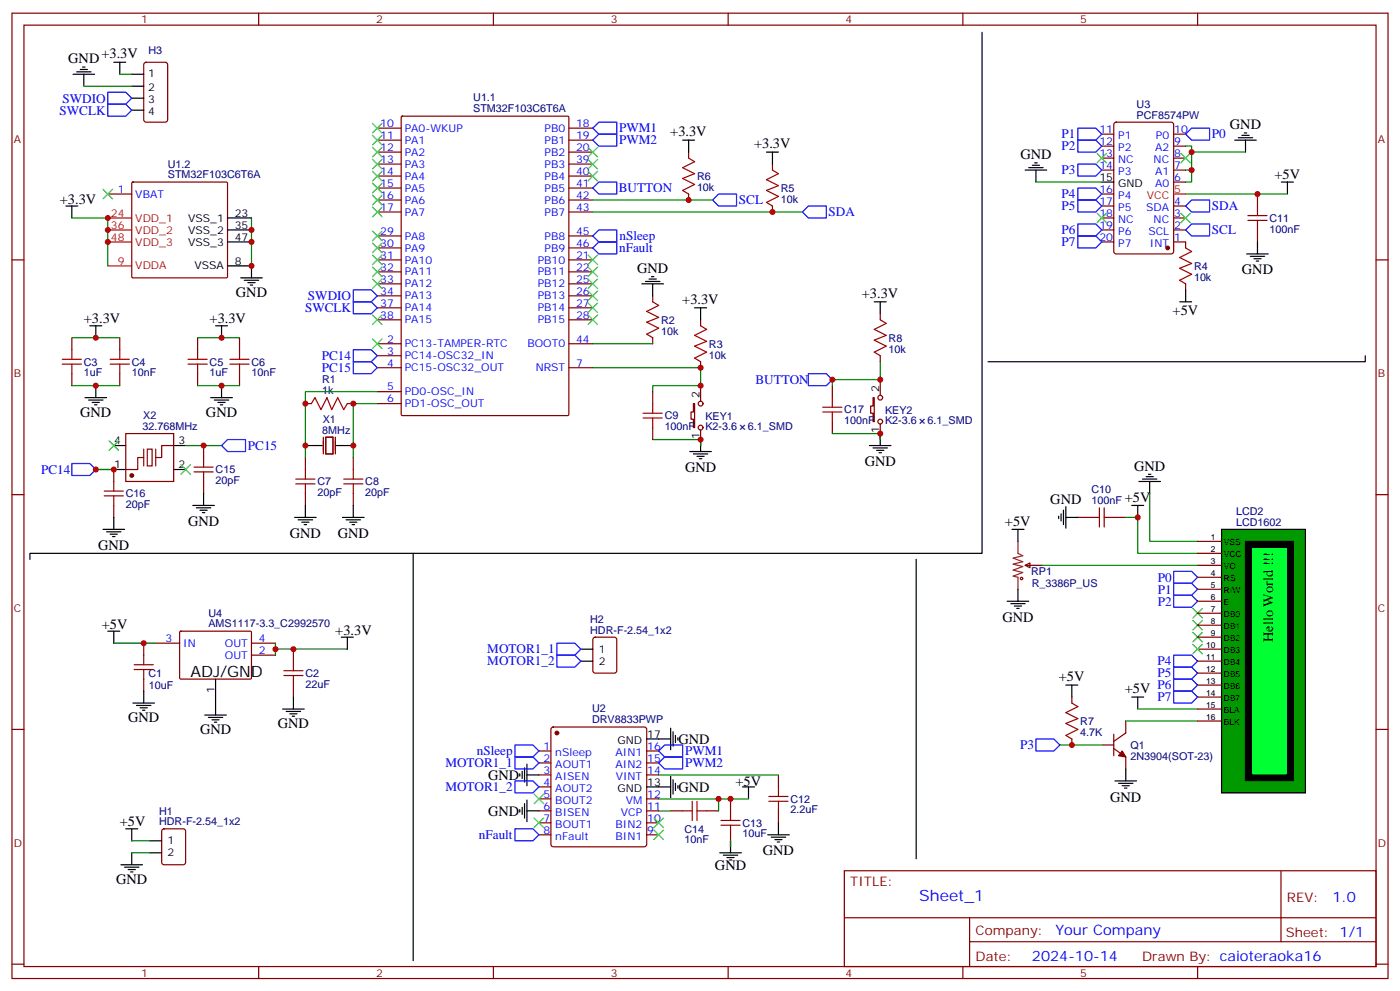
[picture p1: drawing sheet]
<svg xmlns="http://www.w3.org/2000/svg" width="412mm" height="292mm" viewBox="0 0 412 292" stroke-linecap="round" stroke-linejoin="round" font-family="sans-serif">
<g fill="none" stroke="#870000" stroke-width=".35">
<path d="M3.5 3.9h405.4v284.3h-405.4zM7.1 7.4h398.2v277.3h-398.2zM76.2 3.9v3.5M145.3 3.9v3.5M214.5 3.9v3.5M283.6 3.9v3.5M352.8 3.9v3.5M111.1 37.7h7.1M118.2 34.4l.3-.2h48.7l.3 .2 .1 87.7-.2 .3h-48.9l-.3-.2zM167.6 37.7h7M324.6 39.5h3.5M328.3 36.2l.5-.2h16.2l.7 .4v37.7l-.4 .6-16.5 .1-.7-.5v-37.6z"/>
<path d="M345.7 39.5h3.5M31.7 57.2h7.1M38.9 53.8l.3-.2 27.7 .1 .1 .3v27.7l-.3 .1h-27.7l-.2-.3zM111.1 41.3h7.1M111.1 44.8h7.1M111.1 48.3h7.1M111.1 51.9h7.1M111.1 55.4h7.1M111.1 58.9h7.1M167.6 41.3h7M167.6 44.8h7M167.6 48.3h7"/>
<path d="M167.6 51.9h7M167.6 55.4h7M167.6 58.9h7M202.8 44.8v1.8M202.8 57.2v1.7M227.5 48.3v1.8M324.6 50.1h3.5M324.6 46.6h3.5M324.6 43h3.5M324.6 57.2h3.5M345.7 53.6h3.5M345.7 50.1h3.5"/>
<path d="M345.7 46.6h3.5M345.7 43h3.5M370.4 57.2v3.5M3.5 76.6h3.6M111.1 76.6h7.1M111.1 62.4h7.1M111.1 69.5h7.1M111.1 73h7.1M167.6 76.6h7M167.6 62.4h7M167.6 69.5h7M167.6 73h7"/>
<path d="M227.5 60.7v1.7M324.6 71.3h3.5M324.6 67.7h3.5M324.6 64.2h3.5M324.6 60.7h3.5M345.7 71.3h3.5v1.7M345.7 67.7h3.5M345.7 64.2h3.5M345.7 60.7h3.5M370.4 67.7v3.6M405.3 76.6h3.6M21.2 99.5v3.5"/>
<path d="M35.3 99.5v3.5M58.2 99.5v3.5M70.6 99.5v3.5M111.1 80.1h7.1M111.1 83.6h7.1M111.1 87.1h7.1M111.1 90.7h7.1M111.1 94.2h7.1M167.6 80.1h7M167.6 83.6h7M167.6 87.1h7M167.6 90.7h7"/>
<path d="M167.6 94.2h7M192.3 87.1v1.8M192.3 99.5v1.7M206.4 94.2v1.8M349.2 83.6v1.8M21.2 110.1v3.5M35.3 110.1v3.5M58.2 110.1v3.5M70.6 110.1v3.5M90 118.9h1.7M102.3 118.9h1.8M111.1 101.2h7.1"/>
<path d="M111.1 104.8h7.1M111.1 108.3h7.1M111.1 115.4h7.1M111.1 118.9h7.1M167.6 101.2h7M167.6 108.3h7M192.3 115.4v3.5M204.3 118.9h.3v7h-.3v-2.4h-.7v-2.1h.7zM206.4 106.5v1.8M206.4 113.6v4.6M90 134.8v3.5M95.2 128.8v4.9"/>
<path d="M96 128.8h2.1v4.9h-2.1zM98.8 128.8v4.9M104.1 134.8v3.5M192.3 125.9v3.6M206.4 126.6v4.6M3.5 145.7h3.6M90 145.3v3.6M104.1 145.3v3.6M317.5 152.4h3.5M328.1 152.4h3.5M405.3 145.7h3.6M42.3 189.4v3.6"/>
<path d="M45.9 189.4h7M53 186.1l.3-.2 20.6 .1 .2 .3-.1 13.6-.3 .1h-20.6l-.2-.3zM74.1 189.4h7M74.1 193h7M86.4 191.2v3.5M3.5 214.8h3.6M42.3 200v3.6M86.4 201.8v3.5M162.5 214.3l.5-.2h26.8l.5 .2 .2 .5v33.9l-.2 .5-.5 .2h-26.8l-.5-.2-.2-.5v-33.9zM315.7 205.3v1.8M315.7 217.7v1.7M324.6 219.4h3.5"/>
<path d="M328.1 216.3v6.3M331.6 212.4v3.5l-3.5 2.5M405.3 214.8h3.6M158.7 221.2h3.6M158.7 224.7h3.6M158.7 228.2h3.6M158.7 231.8h3.6M158.7 235.3h3.6M158.7 238.8h3.6M190.5 221.2h3.5M190.5 224.7h3.5M190.5 228.2h3.5"/>
<path d="M190.5 235.3h3.5M190.5 238.8h3.5M328.1 220.5l3.5 2.5v3.5M158.7 242.4h3.6M158.7 245.9h3.6M190.5 242.4h3.5M190.5 245.9h3.5M248.7 256.5h156.6v28.2h-156.6zM377.3 256.5v20.9M248.7 270.3h156.5M285.6 277.4h119.6M285.6 270.3v14.1"/>
<path d="M3.5 284h3.6M76.2 284.7v3.5M145.3 284.7v3.5M214.5 284.7v3.5M283.6 284.7v3.5M352.8 284.7v3.5M405.3 284h3.6"/>
<circle cx="206.4" cy="118.9" r=".71"/>
<circle cx="206.4" cy="125.9" r=".71"/>
</g>
<g fill="#870000" stroke="#870000" stroke-width=".35">
<path d="M330.6 221.2l1 1.8-2.1-.4z"/>
<circle cx="164" cy="215.9" r=".53"/>
<circle cx="344" cy="73" r=".53"/>
</g>
<g fill="none" stroke="#000" stroke-width=".35">
<path d="M365.8 39.9h2.1M366.5 39.2h.7M201.1 41.3h3.5M202.8 41.3v3.5M225.8 44.8h3.5M227.5 44.8v3.5M302 50.1h6.3M303 49.4h4.3M304.1 48.7h2.1M304.8 48h.7M305.2 50.1v3.5M324.6 53.6h3.5"/>
<path d="M363.7 41.3h6.4M364.8 40.6h4.2M366.9 41.3v3.5M377.5 53.6h3.5M379.2 53.6v3.6M19.4 60.7h3.5M21.2 60.7v3.5M67 78.3h7.1v3.5M67 64.2h7.1M67 67.7h7.1M67 71.3h7.1M367.2 74.8h6.4"/>
<path d="M368.3 75.5h4.2M369.4 76.2h2.1M370.1 76.9h.7M370.4 71.3v3.5M26.5 96h3.5M28.2 96v3.5M63.5 96h3.5M65.3 96v3.5M70.9 81.8h6.4M72 82.6h4.2M73 83.3h2.1M73.7 84h.7"/>
<path d="M189.1 83.6h6.3M190.1 82.9h4.3M191.2 82.2h2.1M191.9 81.5h.7M192.3 83.6v3.5M204.6 90.7h3.5M206.4 90.7v3.5M347.5 88.9h3.5M349.2 85.4v3.5M25 117.1h6.4M26.1 117.8h4.2M27.2 118.5h2.1"/>
<path d="M27.9 119.2h.7M28.2 113.6v3.5M62.1 117.1h6.3M63.1 117.8h4.3M64.2 118.5h2.1M64.9 119.2h.7M65.3 113.6v3.5M90 131.2h4.9M99.1 131.2h5M203.2 133h6.3M204.3 133.7h4.2M205.3 134.4h2.1"/>
<path d="M206 135.1h.7M206.4 129.5v3.5M338.3 139.7h.7M86.8 152.4h6.3M87.8 153.1h4.3M88.9 153.8h2.1M89.6 154.5h.7M90 148.9v3.5M100.9 152.4h6.3M102 153.1h4.2M103 153.8h2.1M103.7 154.5h.7"/>
<path d="M104.1 148.9v3.5M311.9 152v.8M312.6 151.3v2.2M313.3 150.3v4.2M314 152.4h3.5M314 149.2v6.4M333.4 148.9h3.5M335.1 148.9v3.5M335.5 141.8h6.3M336.5 141.1h4.3M337.6 140.4h2.1M338.7 141.8v3.5"/>
<path d="M31.7 185.9h3.6M33.5 185.9v3.5M100.5 187.7h3.6M102.3 187.7v3.5M39.2 207.1h6.3M40.2 207.8h4.2M41.3 208.5h2.1M42 209.2h.7M42.3 203.6v3.5M60.3 210.6h6.4M61.4 211.3h4.2M62.4 212h2.2"/>
<path d="M63.1 212.7h.8M63.5 200v10.6M83.3 208.8h6.3M84.3 209.6h4.2M85.4 210.3h2.1M86.1 211h.7M86.4 205.3v3.5M190.5 217.7h7.1M197.6 214.5v6.3M198.3 215.5v4.3M199 216.6v2.1M199.7 217.3v.7"/>
<path d="M314 201.8h3.5M315.7 201.8v3.5M333.4 205.3h3.5M335.1 205.3v3.5M190.5 231.8h7.1M197.6 228.6v6.4M198.3 229.7v4.2M199 230.7v2.1M199.7 231.4v.7M328.4 230h6.4M329.5 230.7h4.2M330.6 231.4h2.1"/>
<path d="M331.3 232.1h.7M331.6 226.5v3.5"/>
</g>
<path d="M345.7 57.2h3.5M31.7 78.3h7.1M31.7 64.2h7.1M31.7 67.7h7.1M31.7 71.3h7.1" fill="none" stroke="#f00" stroke-width=".35"/>
<g fill="none" stroke="#008700" stroke-width=".35">
<path d="M174.6 58.9h35.3M305.2 53.6h19.4M349.2 43h1.8v10.6h-1.8M349.2 57.2h30M349.2 50.1h1.8M351 44.8h15.9M21.2 64.2h10.5v14.1M74.1 64.2v14.1M174.6 62.4h61.8M21.2 99.5h14.1M58.2 99.5h12.4M21.2 113.6h14.1"/>
<path d="M58.2 113.6h12.4M111.1 115.4h-21.1v19.4M111.1 118.9h-7v15.9M174.6 108.3h31.8v5.3h-14.1v1.8M174.6 101.2h17.7M192.3 129.5h14.1v1.7M331.6 152.4h3.5v10.6h17.7M338.7 145.3v14.2h14.1M33.5 189.4h12.4M81.1 189.4v1.8M102.3 191.2h-21.2v1.8M312.2 219.4h12.4"/>
<path d="M331.6 212.4h21.2M335.1 208.8h17.7"/>
</g>
<g fill="none" stroke="#a10000" stroke-width=".35">
<path d="M202.8 46.6l1.8 1-3.5 1.8 3.5 1.8-3.5 1.4 3.5 1.7-3.5 1.8 1.7 1.1M227.5 50.1l1.8 1.1-3.5 1.7 3.5 1.8-3.5 1.4 3.5 1.8-3.5 1.7 1.7 1.1M349.2 73l1.8 1.1-3.5 1.7 3.5 1.8-3.5 1.4 3.5 1.8-3.5 1.8 1.7 1M367.6 63.5h5.6M367.6 64.9h5.6M370.4 60.7v2.8M370.4 64.9v2.8M192.3 88.9l1.7 1.1-3.5 1.7 3.5 1.8-3.5 1.4 3.5 1.8-3.5 1.7 1.8 1.1M206.4 96l1.7 1-3.5 1.8 3.5 1.7-3.5 1.5 3.5 1.7-3.5 1.8 1.8 1M18.3 107.2h5.7M18.3 105.8h5.7M21.2 103v2.8"/>
<path d="M21.2 107.2v2.9M32.5 107.2h5.6M32.5 105.8h5.6M35.3 103v2.8M35.3 107.2v2.9M55.4 107.2h5.6M55.4 105.8h5.6M58.2 103v2.8M58.2 107.2v2.9M67.7 107.2h5.7M67.7 105.8h5.7M70.6 103v2.8"/>
<path d="M70.6 107.2v2.9M91.7 118.9l1.1-1.8 1.7 3.6 1.8-3.6 1.4 3.6 1.8-3.6 1.7 3.6 1.1-1.8M192.3 118.9v2.8M90 138.3v2.8M104.1 138.3v2.8M189.4 123.1h5.7M189.4 121.7h5.7M192.3 123.1v2.8M87.1 142.5h5.7M87.1 141.1h5.7M90 142.5v2.8M101.2 142.5h5.7"/>
<path d="M101.2 141.1h5.7M104.1 142.5v2.8M321 152.4h2.8M323.8 149.6v5.6M325.3 149.6v5.6M325.3 152.4h2.8M39.5 197.2h5.7M39.5 195.8h5.7M42.3 193v2.8M42.3 197.2v2.8M83.6 199h5.7M83.6 197.6h5.7"/>
<path d="M86.4 194.7v2.9M86.4 199v2.8M315.7 207.1l1.8 1-3.5 1.8 3.5 1.8-3.5 1.4 3.5 1.7-3.5 1.8 1.7 1.1"/>
</g>
<g fill="none" stroke="#3c3" stroke-width=".35">
<path d="M30.3 55.7l2.9 2.9M33.2 55.7l-2.9 2.9M323.1 45.2l2.9 2.8M326 45.2l-2.9 2.8M347.8 45.2l2.9 2.8M350.7 45.2l-2.9 2.8M323.1 62.8l2.9 2.8M326 62.8l-2.9 2.8M347.8 62.8l2.9 2.8M350.7 62.8l-2.9 2.8M109.7 99.8l2.8 2.9M112.5 99.8l-2.8 2.9"/>
<path d="M351.4 179.2l2.8 2.8M354.2 179.2l-2.8 2.8M351.4 182.7l2.8 2.9M351.4 186.3l2.8 2.8M354.2 182.7l-2.8 2.9M354.2 186.3l-2.8 2.8"/>
</g>
<g fill="none" stroke="#00f" stroke-width=".35">
<path d="M317.5 37.7h5.3l1.8 1.8-1.8 1.8h-5.3zM349.2 39.5l1.8-1.8h5.3v3.6h-5.3zM211.7 57.2h5.3v3.5h-5.3l-1.8-1.8zM317.5 58.9h5.3l1.8 1.8-1.8 1.7h-5.3zM317.5 55.4h5.3l1.8 1.8-1.8 1.7h-5.3zM317.5 41.3h5.3l1.8 1.7-1.8 1.8h-5.3zM317.5 48.3h5.3l1.8 1.8-1.8 1.8h-5.3zM236.4 62.4l1.7-1.7h5.3v3.5h-5.3zM317.5 69.5h5.3l1.8 1.8-1.8 1.7h-5.3zM317.5 66h5.3l1.8 1.7-1.8 1.8h-5.3zM349.2 60.7l1.8-1.8h5.3v3.5h-5.3zM349.2 67.7l1.8-1.7h5.3v3.5h-5.3z"/>
<path d="M345.7 175.3h5.3l1.8 1.8-1.8 1.8h-5.3zM345.7 171.8h5.3l1.8 1.8-1.8 1.7h-5.3zM345.7 168.3h5.3l1.8 1.7-1.8 1.8h-5.3zM345.7 196.5h5.3l1.8 1.8-1.8 1.7h-5.3zM345.7 193h5.3l1.8 1.7-1.8 1.8h-5.3zM305.2 217.7h5.2l1.8 1.7-1.8 1.8h-5.2zM345.7 200h5.3l1.8 1.8-1.8 1.8h-5.3zM345.7 203.6h5.3l1.8 1.7-1.8 1.8h-5.3z"/>
</g>
<path d="M359.8 155.9h24.7v77.6h-24.7z" fill="#090" stroke="#000" stroke-width=".35"/>
<g fill="none" stroke="#870000" stroke-width=".35">
<path d="M352.8 159.5h7M352.8 163h7M352.8 166.5h7M352.8 170h7M352.8 173.6h7M352.8 177.1h7M352.8 180.6h7M352.8 184.2h7M352.8 187.7h7M352.8 191.2h7M352.8 194.7h7M352.8 198.3h7"/>
<path d="M352.8 201.8h7M352.8 205.3h7M352.8 208.8h7M352.8 212.4h7"/>
</g>
<path d="M366.9 159.5h14.1v70.5h-14.1z" fill="#000" stroke="#000" stroke-width=".35"/>
<path d="M368.7 161.2h10.5v67h-10.5z" fill="none" stroke="#000" stroke-width=".35"/>
<path d="M368.7 161.2h10.5v67h-10.5z" fill="#0f3" stroke="#000" stroke-width=".35"/>
<g fill="none" stroke="#870000" stroke-width=".35">
<path d="M42.6 18.6l.4-.3h5.7l.6 .5 .1 16.5-.5 .6-5.9 .1-.6-.5-.1-16.4zM259.3 92.4v1.8M245.2 113.6v3.5M257.2 117.1h.3v7.1h-.3v-2.5h-.7v-2.1h.7zM259.3 104.8v1.7M259.3 111.8v4.6M33.5 138.3v3.5M37 127.7h14.2v14.1h-14.2zM42.3 134.8h-1.7v3.5h-3.6M43.4 132.3h1.4v4.9h-1.4zM51.2 131.2h-3.6v3.6h-1.7M60 131.2v3.6"/>
<path d="M245.2 124.2v3.5M259.3 124.9v4.6M33.5 148.9v3.5M60 141.8v3.5M302 166.5l1.4-.7v1.4zM302 166.5h4.9M174.9 187.9l.4-.2h5.7l.6 .4 .1 9.5-.5 .6-5.9 .1-.6-.5-.1-9.4zM197.6 238.8h3.5M208.1 238.8h3.6M215.2 235.3v3.5M229.3 228.2v3.6M229.3 238.8v3.6"/>
<path d="M47.9 244.3l.4-.2h5.7l.6 .5 .1 9.4-.5 .7h-5.9l-.6-.5-.1-9.4zM215.2 245.9v3.5"/>
<circle cx="259.3" cy="117.1" r=".71"/>
<circle cx="259.3" cy="124.2" r=".71"/>
</g>
<g fill="none" stroke="#a10000" stroke-width=".35">
<path d="M259.3 94.2l1.8 1.1-3.6 1.7 3.6 1.8-3.6 1.4 3.6 1.8-3.6 1.7 1.8 1.1M242.4 119.9h5.6M245.2 117.1v2.8M57.1 139h5.7M57.1 137.6h5.7M60 134.8v2.8M60 139v2.8M242.4 121.4h5.6M245.2 121.4v2.8M30.7 146.1h5.6M30.7 144.6h5.6M33.5 141.8v2.8"/>
<path d="M33.5 146.1v2.8M201.1 238.8h2.8M203.9 236v5.7M205.3 236v5.7M205.3 238.8h2.8M215.2 238.8v2.9M226.5 236h5.6M226.5 234.6h5.6M229.3 231.8v2.8M229.3 236v2.8M212.4 243.1h5.6M212.4 241.7h5.6"/>
<path d="M215.2 243.1v2.8"/>
<circle cx="300.9" cy="170.4" r=".35"/>
</g>
<path d="M299.9 159.5v3.5l1.4 .7-2.9 .7 2.9 1.1-2.9 .7 2.9 .7-2.9 1 2.9 .7-2.9 1.1 1.5 .3v3.6" fill="none" stroke="#8c2424" stroke-width=".35"/>
<g fill="none" stroke="#008700" stroke-width=".35">
<path d="M24.7 25.4h14.1M35.3 21.9h3.5M259.3 106.5v5.3h-14.1v1.8M28.2 138.3h5.3M54.7 131.2h10.6M245.2 127.7h14.1v1.8M306.9 166.5h45.9M194 228.2h35.3M194 235.3h26.5M194 238.8h3.6M211.7 235.3v3.5M38.8 247.7h5.3"/>
<path d="M38.8 251.2h5.3M215.2 247.7v1.7"/>
</g>
<g fill="none" stroke="#000" stroke-width=".35">
<path d="M24.3 19.8h.7M33.5 18.3h3.5M35.3 18.3v3.6M289.3 9.5v153.5h-280.5v1.7M21.5 21.9h6.4M22.6 21.2h4.2M23.6 20.5h2.2M24.7 21.9v3.5M38.8 21.9h3.5M38.8 25.4h3.5M38.8 28.9h3.5M38.8 32.5h3.5"/>
<path d="M257.5 88.9h3.6M259.3 88.9v3.5M33.5 138.3h3.5M33.5 131.2h3.5M51.2 138.3h3.5M51.2 131.2h3.5M256.1 131.2h6.4M257.2 131.9h4.2M258.2 132.6h2.1M258.9 133.4h.7M259.3 127.7v3.5M30.3 155.9h6.4"/>
<path d="M31.4 156.6h4.2M32.5 157.3h2.1M33.2 158h.7M33.5 152.4v3.5M56.8 148.9h6.3M57.9 149.6h4.2M58.9 150.3h2.1M59.6 151h.7M60 145.3v3.6M298.1 155.9h3.5M299.9 155.9v3.6M296.7 177.1h6.3"/>
<path d="M297.7 177.8h4.3M298.8 178.5h2.1M299.5 179.2h.7M299.9 173.6v3.5M171.1 191.2h3.5M171.1 194.7h3.5M153.1 227.9v.7M153.1 238.5v.7M153.8 227.2v2.1M153.8 237.8v2.1M154.5 226.1v4.3M154.5 236.7v4.2"/>
<path d="M155.2 228.2h3.5M155.2 225.1v6.3M155.2 235.7v6.3M155.2 238.8h3.5M218.7 231.8h3.5M220.5 231.8v3.5M35.6 254.7h6.4M36.7 255.4h4.2M37 244.1h3.6M37.7 256.1h2.2M38.5 256.8h.7M38.8 244.1v3.6"/>
<path d="M38.8 251.2v3.5M44.1 251.2h3.5M44.1 247.7h3.5M212 251.2h6.4M213.1 251.9h4.2M214.1 252.6h2.2M214.8 253.3h.7M215.2 247.7v3.5M226.1 245.9h6.4M227.2 246.6h4.2M228.2 247.3h2.2M229 248h.7"/>
<path d="M229.3 242.4v3.5"/>
</g>
<g fill="none" stroke="#00f" stroke-width=".35">
<path d="M31.7 27.2h5.3l1.8 1.7-1.8 1.8h-5.3zM31.7 30.7h5.3l1.8 1.8-1.8 1.7h-5.3zM174.6 37.7l1.8-1.7h5.3v3.5h-5.3zM174.6 41.3l1.8-1.8h5.3v3.5h-5.3zM174.6 55.4l1.8-1.8h5.3v3.6h-5.3zM174.6 69.5l1.8-1.8h5.3v3.6h-5.3zM174.6 73l1.8-1.7h5.3v3.5h-5.3zM104.1 85.4h5.3l1.7 1.7-1.7 1.8h-5.3zM104.1 88.9h5.3l1.7 1.8-1.7 1.7h-5.3zM104.1 103h5.3l1.7 1.8-1.7 1.7h-5.3zM104.1 106.5h5.3l1.7 1.8-1.7 1.8h-5.3zM238.1 110.1h5.3l1.8 1.7-1.8 1.8h-5.3z"/>
<path d="M21.2 136.5h5.3l1.7 1.8-1.7 1.8h-5.3zM65.3 131.2l1.7-1.7h5.3v3.5h-5.3zM164 189.4h5.3l1.8 1.8-1.8 1.8h-5.3zM164 193h5.3l1.8 1.7-1.8 1.8h-5.3zM151.7 219.4h5.3l1.7 1.8-1.7 1.8h-5.3zM151.7 223h5.3l1.7 1.7-1.7 1.8h-5.3zM151.7 230h5.3l1.7 1.8-1.7 1.7h-5.3zM194 221.2l1.8-1.8h5.3v3.6h-5.3zM194 224.7l1.8-1.7h5.3v3.5h-5.3zM151.7 244.1h5.3l1.7 1.8-1.7 1.8h-5.3z"/>
</g>
<g fill="none" stroke="#3c3" stroke-width=".35">
<path d="M109.7 36.3l2.8 2.9M109.7 39.9l2.8 2.8M112.5 36.3l-2.8 2.9M112.5 39.9l-2.8 2.8M109.7 43.4l2.8 2.8M109.7 46.9l2.8 2.8M109.7 50.4l2.8 2.9M109.7 57.5l2.8 2.8M109.7 54l2.8 2.8M112.5 43.4l-2.8 2.8M112.5 46.9l-2.8 2.8M112.5 50.4l-2.8 2.9"/>
<path d="M112.5 57.5l-2.8 2.8M112.5 54l-2.8 2.8M173.2 43.4l2.8 2.8M173.2 46.9l2.8 2.8M173.2 50.4l2.8 2.9M176 43.4l-2.8 2.8M176 46.9l-2.8 2.8M176 50.4l-2.8 2.9M109.7 78.7l2.8 2.8M109.7 75.1l2.8 2.9M109.7 68.1l2.8 2.8M109.7 71.6l2.8 2.8"/>
<path d="M109.7 61l2.8 2.9M112.5 78.7l-2.8 2.8M112.5 75.1l-2.8 2.9M112.5 68.1l-2.8 2.8M112.5 71.6l-2.8 2.8M112.5 61l-2.8 2.9M173.2 75.1l2.8 2.9M173.2 78.7l2.8 2.8M176 75.1l-2.8 2.9M176 78.7l-2.8 2.8M109.7 92.8l2.8 2.8M109.7 82.2l2.8 2.8"/>
<path d="M112.5 92.8l-2.8 2.8M112.5 82.2l-2.8 2.8M173.2 82.2l2.8 2.8M173.2 85.7l2.8 2.8M173.2 89.3l2.8 2.8M173.2 92.8l2.8 2.8M176 82.2l-2.8 2.8M176 85.7l-2.8 2.8M176 89.3l-2.8 2.8M176 92.8l-2.8 2.8M32.1 129.8l2.8 2.8M34.9 129.8l-2.8 2.8"/>
<path d="M53.3 136.9l2.8 2.8M56.1 136.9l-2.8 2.8M351.4 189.8l2.8 2.8M354.2 189.8l-2.8 2.8M157.3 233.9l2.9 2.8M160.2 233.9l-2.9 2.8M157.3 240.9l2.9 2.9M160.2 240.9l-2.9 2.9M192.6 240.9l2.8 2.9M192.6 244.5l2.8 2.8M195.4 240.9l-2.8 2.9M195.4 244.5l-2.8 2.8"/>
</g>
<circle cx="38.8" cy="140.1" r=".53" fill="#870000" stroke="#870000" stroke-width=".35"/>
<path d="M42.3 132.3v4.9M45.9 132.3v4.9" fill="none" stroke="#871200" stroke-width=".35"/>
<g fill="#c00">
<circle cx="74.1" cy="78.3" r=".88"/>
<circle cx="74.1" cy="67.7" r=".88"/>
<circle cx="74.1" cy="71.3" r=".88"/>
<circle cx="81.1" cy="191.2" r=".88"/>
<circle cx="86.4" cy="191.2" r=".88"/>
<circle cx="42.3" cy="189.4" r=".88"/>
<circle cx="31.8" cy="64.2" r=".88"/>
<circle cx="31.8" cy="67.7" r=".88"/>
<circle cx="31.8" cy="71.3" r=".88"/>
<circle cx="65.3" cy="113.6" r=".88"/>
<circle cx="28.2" cy="113.6" r=".88"/>
<circle cx="28.2" cy="99.5" r=".88"/>
<circle cx="65.3" cy="99.5" r=".88"/>
<circle cx="90" cy="131.2" r=".88"/>
<circle cx="104.1" cy="131.2" r=".88"/>
<circle cx="104.1" cy="118.9" r=".88"/>
<circle cx="90" cy="118.9" r=".88"/>
<circle cx="206.4" cy="108.3" r=".88"/>
<circle cx="206.4" cy="129.5" r=".88"/>
<circle cx="351" cy="50.1" r=".88"/>
<circle cx="351" cy="44.8" r=".88"/>
<circle cx="202.8" cy="58.9" r=".88"/>
<circle cx="227.5" cy="62.4" r=".88"/>
<circle cx="335.1" cy="152.4" r=".88"/>
<circle cx="370.4" cy="57.1" r=".88"/>
<circle cx="315.7" cy="219.4" r=".88"/>
<circle cx="215.2" cy="235.3" r=".88"/>
<circle cx="211.7" cy="235.3" r=".88"/>
<circle cx="33.5" cy="138.3" r=".88"/>
<circle cx="28.2" cy="138.3" r=".88"/>
<circle cx="60" cy="131.2" r=".88"/>
<circle cx="259.3" cy="127.7" r=".88"/>
<circle cx="259.3" cy="111.8" r=".88"/>
<circle cx="245.2" cy="111.8" r=".88"/>
<circle cx="206.4" cy="113.6" r=".88"/>
</g>
<path d="M402.2 104.8v1.7h-111.2M121.7 163v119.9M269.9 164.7v88.2" fill="none" stroke="#000" stroke-width=".35"/>
<text font-size="4.6" x="56.1" y="199.3">ADJ/GND</text>
<text font-size="4.6" fill="#00f" x="270.8" y="265.5">Sheet_1</text>
<g font-size="4.2">
<text x="29.9" y="17.2">+3.3V</text>
<text x="20.1" y="18.6">GND</text>
<text x="197.4" y="40.2">+3.3V</text>
<text x="362.3" y="38.1">GND</text>
<text x="222.1" y="43.7">+3.3V</text>
<text x="300.6" y="47">GND</text>
<text x="375.4" y="52.6">+5V</text>
<text x="17.6" y="60">+3.3V</text>
<text x="187.7" y="80.4">GND</text>
<text x="365.8" y="80.8">GND</text>
<text x="69.5" y="87.5">GND</text>
<text x="201" y="89.5">+3.3V</text>
<text x="253.9" y="87.8">+3.3V</text>
<text x="24.7" y="95.3">+3.3V</text>
<text x="61.7" y="95.3">+3.3V</text>
<text x="345.4" y="92.8">+5V</text>
<text x="23.6" y="122.8">GND</text>
<text x="60.7" y="122.8">GND</text>
<text x="254.7" y="137.4">GND</text>
<text x="201.8" y="139.1">GND</text>
<text x="334.1" y="138.6">GND</text>
<text x="309.4" y="148.6">GND</text>
<text x="331.3" y="147.8">+5V</text>
<text x="55.4" y="155">GND</text>
<text x="296" y="154.8">+5V</text>
<text x="85.4" y="158.5">GND</text>
<text x="99.5" y="158.5">GND</text>
<text x="28.9" y="162">GND</text>
<text x="30" y="185.2">+5V</text>
<text x="295.3" y="183.2">GND</text>
<text x="98.8" y="187">+3.3V</text>
<text x="375" y="189.1" transform="rotate(-90 375 189.1)">Hello World !!!</text>
<text x="311.9" y="200.7">+5V</text>
<text x="331.4" y="204.2">+5V</text>
<text x="37.7" y="212.7">GND</text>
<text x="81.8" y="214.5">GND</text>
<text x="58.9" y="216.3">GND</text>
<text x="199.8" y="219.1">GND</text>
<text x="143.8" y="229.7">GND</text>
<text x="199.8" y="233.3">GND</text>
<text x="216.7" y="231.4">+5V</text>
<text x="327" y="236.1">GND</text>
<text x="35.3" y="243.4">+5V</text>
<text x="143.8" y="240.3">GND</text>
<text x="224.7" y="251.9">GND</text>
<text x="210.6" y="256.1">GND</text>
<text x="34.2" y="260.4">GND</text>
</g>
<g font-size="4.2" fill="#00f">
<text x="392.5" y="265.7">1.0</text>
<text x="310.9" y="275.3">Your Company</text>
<text x="304" y="283.1">2024-10-14</text>
</g>
<g font-size="3.9" fill="#00f">
<text x="17.5" y="33.7">SWCLK</text>
<text x="18.4" y="30.2">SWDIO</text>
<text x="182.4" y="39">PWM1</text>
<text x="312.7" y="40.8">P1</text>
<text x="357" y="40.8">P0</text>
<text x="182.4" y="42.5">PWM2</text>
<text x="312.7" y="44.3">P2</text>
<text x="312.7" y="51.4">P3</text>
<text x="182.3" y="56.7">BUTTON</text>
<text x="312.7" y="58.4">P4</text>
<text x="217.7" y="60.2">SCL</text>
<text x="244.1" y="63.7">SDA</text>
<text x="312.7" y="61.9">P5</text>
<text x="357" y="62">SDA</text>
<text x="182.5" y="70.8">nSleep</text>
<text x="312.7" y="69">P6</text>
<text x="357" y="69">SCL</text>
<text x="182.4" y="74.3">nFault</text>
<text x="312.7" y="72.5">P7</text>
<text x="90.7" y="88.4">SWDIO</text>
<text x="89.9" y="91.9">SWCLK</text>
<text x="94.8" y="106">PC14</text>
<text x="94.8" y="109.6">PC15</text>
<text x="222.5" y="113.1">BUTTON</text>
<text x="73" y="132.5">PC15</text>
<text x="12.1" y="139.6">PC14</text>
<text x="341" y="171.3">P0</text>
<text x="341" y="178.3">P2</text>
<text x="341" y="174.8">P1</text>
<text x="143.5" y="192.5">MOTOR1_1</text>
<text x="143.5" y="196">MOTOR1_2</text>
<text x="340.9" y="196">P4</text>
<text x="340.9" y="199.5">P5</text>
<text x="340.9" y="203">P6</text>
<text x="340.9" y="206.6">P7</text>
<text x="300.5" y="220.7">P3</text>
<text x="131.2" y="226">MOTOR1_1</text>
<text x="140.5" y="222.4">nSleep</text>
<text x="201.8" y="222.5">PWM1</text>
<text x="201.8" y="226">PWM2</text>
<text x="131.2" y="233">MOTOR1_2</text>
<text x="141.1" y="247.1">nFault</text>
</g>
<g font-size="3.9" fill="#800">
<text x="250.5" y="261.1">TITLE:</text>
<text x="379.1" y="265.7">REV:</text>
<text x="287.4" y="275.3">Company:</text>
<text x="378.7" y="275.9">Sheet: 1/1</text>
<text x="287.4" y="282.9">Date:</text>
<text x="336.4" y="283">Drawn By: caioteraoka16</text>
</g>
<g font-size="3.2" fill="#800">
<text x="41.6" y="6.9">1</text>
<text x="110.8" y="6.9">2</text>
<text x="179.9" y="6.9">3</text>
<text x="249.1" y="6.9">4</text>
<text x="318.2" y="6.9">5</text>
<text x="4.1" y="42">A</text>
<text x="405.9" y="42">A</text>
<text x="4.1" y="111.1">B</text>
<text x="405.9" y="111.1">B</text>
<text x="4.1" y="180.3">C</text>
<text x="405.9" y="180.3">C</text>
<text x="4.1" y="249.4">D</text>
<text x="405.9" y="249.4">D</text>
<text x="41.6" y="287.7">1</text>
<text x="110.8" y="287.7">2</text>
<text x="179.9" y="287.7">3</text>
<text x="249.1" y="287.7">4</text>
<text x="318.2" y="287.7">5</text>
</g>
<g font-size="3.2" fill="#000080">
<text x="43.8" y="16">H3</text>
<text x="139.4" y="29.7">U1.1</text>
<text x="139.4" y="32.9">STM32F103C6T6A</text>
<text x="334.8" y="34.9">PCF8574PW</text>
<text x="334.8" y="31.8">U3</text>
<text x="49.4" y="52.5">STM32F103C6T6A</text>
<text x="49.4" y="49.4">U1.2</text>
<text x="205.3" y="53">R6</text>
<text x="205.3" y="56.2">10k</text>
<text x="230" y="59.7">10k</text>
<text x="230" y="56.5">R5</text>
<text x="373.9" y="65.3">C11</text>
<text x="373.9" y="68.5">100nF</text>
<text x="351.7" y="82.7">10k</text>
<text x="351.7" y="79.5">R4</text>
<text x="194.7" y="95.3">R2</text>
<text x="194.7" y="98.5">10k</text>
<text x="261.8" y="100.6">R8</text>
<text x="24.7" y="107.7">C3</text>
<text x="38.8" y="107.7">C4</text>
<text x="61.7" y="107.7">C5</text>
<text x="74.1" y="107.7">C6</text>
<text x="208.8" y="105.6">10k</text>
<text x="208.8" y="102.4">R3</text>
<text x="261.8" y="103.8">10k</text>
<text x="24.7" y="110.9">1uF</text>
<text x="38.8" y="110.9">10nF</text>
<text x="61.7" y="110.9">1uF</text>
<text x="74.1" y="110.9">10nF</text>
<text x="94.9" y="112.9">R1</text>
<text x="94.9" y="116.1">1k</text>
<text x="42.2" y="123.5">X2</text>
<text x="95.1" y="124.5">X1</text>
<text x="195.8" y="123.5">C9</text>
<text x="207.8" y="123.6">KEY1</text>
<text x="248.7" y="125">100nF</text>
<text x="248.7" y="121.8">C17</text>
<text x="260.7" y="125">K2-3.6</text>
<text x="260.7" y="121.8">KEY2</text>
<text x="273.2" y="125">6.1_SMD</text>
<text x="42" y="126.6">32.768MHz</text>
<text x="94.9" y="127.7">8MHz</text>
<text x="195.8" y="126.7">100nF</text>
<text x="207.8" y="126.8">K2-3.6</text>
<text x="220.3" y="126.8">6.1_SMD</text>
<text x="63.5" y="142.6">20pF</text>
<text x="63.5" y="139.4">C15</text>
<text x="93.5" y="142.9">C7</text>
<text x="107.6" y="142.9">C8</text>
<text x="37" y="149.6">20pF</text>
<text x="37" y="146.5">C16</text>
<text x="93.5" y="146.1">20pF</text>
<text x="107.6" y="146.1">20pF</text>
<text x="321.5" y="148.5">100nF</text>
<text x="321.5" y="145.3">C10</text>
<text x="364.1" y="154.9">LCD1602</text>
<text x="364.1" y="151.7">LCD2</text>
<text x="303.7" y="169.4">RP1</text>
<text x="303.9" y="173">R_3386P_US</text>
<text x="61.4" y="184.8">AMS1117-3.3_C2992570</text>
<text x="61.4" y="181.7">U4</text>
<text x="173.9" y="183.6">H2</text>
<text x="173.9" y="186.6">HDR-F-2.54_1x2</text>
<text x="43.8" y="199.4">C1</text>
<text x="43.9" y="202.9">10uF</text>
<text x="90" y="202.6">22uF</text>
<text x="90" y="199.4">C2</text>
<text x="174.4" y="209.6">U2</text>
<text x="174.4" y="212.9">DRV8833PWP</text>
<text x="318.2" y="213.5">R7</text>
<text x="318.2" y="216.7">4.7K</text>
<text x="333" y="220.6">Q1</text>
<text x="333" y="223.7">2N3904(SOT-23)</text>
<text x="232.8" y="239.6">2.2uF</text>
<text x="232.8" y="236.4">C12</text>
<text x="46.9" y="243.1">HDR-F-2.54_1x2</text>
<text x="46.9" y="240">H1</text>
<text x="201.6" y="245.3">C14</text>
<text x="218.7" y="243.5">C13</text>
<text x="201.6" y="248.4">10nF</text>
<text x="218.7" y="246.7">10uF</text>
</g>
<g font-size="3.2">
<text x="43.6" y="22.6">1</text>
<text x="43.6" y="26.8">2</text>
<text x="43.6" y="30.3">3</text>
<text x="43.6" y="33.9">4</text>
<text x="323.9" y="53.3">15</text>
<text x="329.4" y="55">GND</text>
<text x="55.4" y="65.3">VSS_1</text>
<text x="69.1" y="63.9">23</text>
<text x="55.4" y="68.8">VSS_2</text>
<text x="69.1" y="67.4">35</text>
<text x="69.1" y="70.9">47</text>
<text x="55.4" y="72.3">VSS_3</text>
<text x="69.1" y="78">8</text>
<text x="57.3" y="79.4">VSSA</text>
<text x="206" y="117.1" transform="rotate(-90 206 117.1)">2</text>
<text x="258.9" y="115.4" transform="rotate(-90 258.9 115.4)">2</text>
<text x="33.6" y="130.9">4</text>
<text x="52.6" y="130.9">3</text>
<text x="206" y="129.4" transform="rotate(-90 206 129.4)">1</text>
<text x="258.9" y="127.6" transform="rotate(-90 258.9 127.6)">1</text>
<text x="33.6" y="137.9">1</text>
<text x="52.6" y="137.9">2</text>
<text x="176.4" y="192.3">1</text>
<text x="176.4" y="195.8">2</text>
<text x="63.1" y="204.2" transform="rotate(-90 63.1 204.2)">1</text>
<text x="181.9" y="219.1">GND</text>
<text x="190.7" y="217.3">17</text>
<text x="181.9" y="233.2">GND</text>
<text x="190.7" y="231.4">13</text>
<text x="49.4" y="248.7">1</text>
<text x="49.4" y="252.2">2</text>
</g>
<g font-size="3.2" fill="#00f">
<text x="112" y="37.4">10</text>
<text x="112" y="40.9">11</text>
<text x="119.2" y="38.8">PA0-WKUP</text>
<text x="160.4" y="38.8">PB0</text>
<text x="169.7" y="37.4">18</text>
<text x="169.7" y="40.9">19</text>
<text x="323.9" y="39.2">11</text>
<text x="329.4" y="40.9">P1</text>
<text x="340.5" y="40.9">P0</text>
<text x="345.9" y="39.2">10</text>
<text x="112" y="44.5">12</text>
<text x="112" y="48">13</text>
<text x="119.2" y="42.3">PA1</text>
<text x="119.2" y="45.9">PA2</text>
<text x="160.4" y="42.3">PB1</text>
<text x="160.4" y="45.9">PB2</text>
<text x="169.7" y="44.5">20</text>
<text x="169.7" y="48">39</text>
<text x="323.9" y="42.7">12</text>
<text x="323.9" y="46.2">13</text>
<text x="329.4" y="44.5">P2</text>
<text x="329.4" y="48">NC</text>
<text x="339.8" y="48">NC</text>
<text x="340.2" y="44.5">A2</text>
<text x="345.9" y="46.2">8</text>
<text x="345.9" y="42.7">9</text>
<text x="112" y="51.5">14</text>
<text x="119.2" y="49.4">PA3</text>
<text x="119.2" y="52.9">PA4</text>
<text x="160.4" y="49.4">PB3</text>
<text x="160.4" y="52.9">PB4</text>
<text x="169.7" y="51.5">40</text>
<text x="323.9" y="49.7">14</text>
<text x="329.4" y="51.5">P3</text>
<text x="340.2" y="51.5">A1</text>
<text x="345.9" y="53.3">6</text>
<text x="345.9" y="49.7">7</text>
<text x="34.7" y="56.8">1</text>
<text x="39.9" y="58.2">VBAT</text>
<text x="112" y="55">15</text>
<text x="112" y="58.6">16</text>
<text x="119.2" y="56.4">PA5</text>
<text x="119.2" y="60">PA6</text>
<text x="160.4" y="56.4">PB5</text>
<text x="160.4" y="60">PB6</text>
<text x="169.7" y="55">41</text>
<text x="169.7" y="58.6">42</text>
<text x="323.9" y="56.8">16</text>
<text x="329.4" y="58.6">P4</text>
<text x="340.2" y="55">A0</text>
<text x="112" y="62.1">17</text>
<text x="119.2" y="63.5">PA7</text>
<text x="160.4" y="63.5">PB7</text>
<text x="169.7" y="62.1">43</text>
<text x="323.9" y="60.3">17</text>
<text x="323.9" y="63.9">18</text>
<text x="329.4" y="62.1">P5</text>
<text x="329.4" y="65.6">NC</text>
<text x="337.6" y="62.1">SDA</text>
<text x="339.8" y="65.6">NC</text>
<text x="345.9" y="63.9">3</text>
<text x="345.9" y="60.3">4</text>
<text x="112" y="69.1">29</text>
<text x="119.2" y="70.6">PA8</text>
<text x="160.4" y="70.6">PB8</text>
<text x="169.7" y="69.1">45</text>
<text x="323.9" y="67.4">19</text>
<text x="323.9" y="70.9">20</text>
<text x="329.4" y="69.1">P6</text>
<text x="338.3" y="69.1">SCL</text>
<text x="345.9" y="70.9">1</text>
<text x="345.9" y="67.4">2</text>
<text x="112" y="72.7">30</text>
<text x="112" y="76.2">31</text>
<text x="119.2" y="74.1">PA9</text>
<text x="119.2" y="77.6">PA10</text>
<text x="158.4" y="77.6">PB10</text>
<text x="160.4" y="74.1">PB9</text>
<text x="169.7" y="76.2">21</text>
<text x="169.7" y="72.7">46</text>
<text x="329.4" y="72.7">P7</text>
<text x="338.8" y="72.7">INT</text>
<text x="112" y="79.7">32</text>
<text x="112" y="83.3">33</text>
<text x="119.2" y="81.1">PA11</text>
<text x="158.4" y="81.1">PB11</text>
<text x="169.7" y="79.7">22</text>
<text x="169.7" y="83.3">25</text>
<text x="112" y="86.8">34</text>
<text x="119.2" y="84.7">PA12</text>
<text x="119.2" y="88.2">PA13</text>
<text x="158.4" y="84.7">PB12</text>
<text x="158.4" y="88.2">PB13</text>
<text x="169.7" y="86.8">26</text>
<text x="112" y="90.3">37</text>
<text x="112" y="93.8">38</text>
<text x="119.2" y="91.7">PA14</text>
<text x="119.2" y="95.3">PA15</text>
<text x="158.4" y="91.7">PB14</text>
<text x="158.4" y="95.3">PB15</text>
<text x="169.7" y="90.3">27</text>
<text x="169.7" y="93.8">28</text>
<text x="114" y="100.9">2</text>
<text x="169.7" y="100.9">44</text>
<text x="114" y="104.4">3</text>
<text x="114" y="108">4</text>
<text x="119.2" y="102.3">PC13-TAMPER-RTC</text>
<text x="119.2" y="105.8">PC14-OSC32_IN</text>
<text x="155.4" y="102.3">BOOT0</text>
<text x="169.7" y="108">7</text>
<text x="119.2" y="109.4">PC15-OSC32_OUT</text>
<text x="157.8" y="109.4">NRST</text>
<text x="114" y="115">5</text>
<text x="114" y="118.5">6</text>
<text x="119.2" y="116.4">PD0-OSC_IN</text>
<text x="119.2" y="119.9">PD1-OSC_OUT</text>
<text x="48.8" y="189.1">3</text>
<text x="54" y="190.5">IN</text>
<text x="66.2" y="190.5">OUT</text>
<text x="76.2" y="189.1">4</text>
<text x="66.2" y="194">OUT</text>
<text x="76.2" y="192.6">2</text>
<text x="160.1" y="220.8">1</text>
<text x="190.7" y="220.8">16</text>
<text x="160.1" y="224.4">2</text>
<text x="160.1" y="227.9">3</text>
<text x="163.6" y="222.6">nSleep</text>
<text x="163.6" y="226.1">AOUT1</text>
<text x="181.3" y="226.1">AIN2</text>
<text x="181.3" y="222.6">AIN1</text>
<text x="190.7" y="227.9">14</text>
<text x="190.7" y="224.4">15</text>
<text x="160.1" y="231.4">4</text>
<text x="163.6" y="229.7">AISEN</text>
<text x="163.6" y="233.2">AOUT2</text>
<text x="181.4" y="229.7">VINT</text>
<text x="160.1" y="235">5</text>
<text x="160.1" y="238.5">6</text>
<text x="163.6" y="236.7">BOUT2</text>
<text x="184.4" y="236.7">VM</text>
<text x="190.7" y="238.5">11</text>
<text x="190.7" y="235">12</text>
<text x="160.1" y="242">7</text>
<text x="160.1" y="245.5">8</text>
<text x="163.6" y="240.2">BISEN</text>
<text x="163.6" y="243.8">BOUT1</text>
<text x="181.3" y="243.8">BIN2</text>
<text x="182.9" y="240.2">VCP</text>
<text x="190.7" y="245.5">9</text>
<text x="190.7" y="242">10</text>
<text x="163.6" y="247.3">nFault</text>
<text x="181.3" y="247.3">BIN1</text>
</g>
<g font-size="3.2" fill="#f00">
<text x="337.8" y="58.6">VCC</text>
<text x="345.9" y="56.8">5</text>
<text x="32.7" y="63.9">24</text>
<text x="39.9" y="65.3">VDD_1</text>
<text x="32.7" y="67.4">36</text>
<text x="32.7" y="70.9">48</text>
<text x="39.9" y="68.8">VDD_2</text>
<text x="34.7" y="78">9</text>
<text x="39.9" y="72.3">VDD_3</text>
<text x="39.9" y="79.4">VDDA</text>
</g>
<g font-size="2.5">
<text x="356.7" y="159.1">1</text>
<text x="360.5" y="160.5">VSS</text>
<text x="356.7" y="162.6">2</text>
<text x="356.7" y="166.2">3</text>
<text x="360.5" y="164">VCC</text>
<text x="360.5" y="167.6">VO</text>
<text x="356.7" y="169.7">4</text>
<text x="356.7" y="173.2">5</text>
<text x="360.5" y="171.1">RS</text>
<text x="356.7" y="176.7">6</text>
<text x="360.5" y="174.6">R/W</text>
<text x="360.5" y="178.2">E</text>
<text x="356.7" y="180.3">7</text>
<text x="356.7" y="183.8">8</text>
<text x="360.5" y="181.7">DB0</text>
<text x="360.5" y="185.2">DB1</text>
<text x="355.3" y="190.9">10</text>
<text x="356.7" y="187.3">9</text>
<text x="360.5" y="188.7">DB2</text>
<text x="355.3" y="194.4">11</text>
<text x="355.3" y="197.9">12</text>
<text x="360.5" y="192.3">DB3</text>
<text x="360.5" y="195.8">DB4</text>
<text x="355.3" y="201.4">13</text>
<text x="360.5" y="199.3">DB5</text>
<text x="360.5" y="202.8">DB6</text>
<text x="355.3" y="205">14</text>
<text x="355.3" y="208.5">15</text>
<text x="360.5" y="206.4">DB7</text>
<text x="360.5" y="209.9">BLA</text>
<text x="355.3" y="212">16</text>
<text x="360.5" y="213.4">BLK</text>
</g>
</svg>
